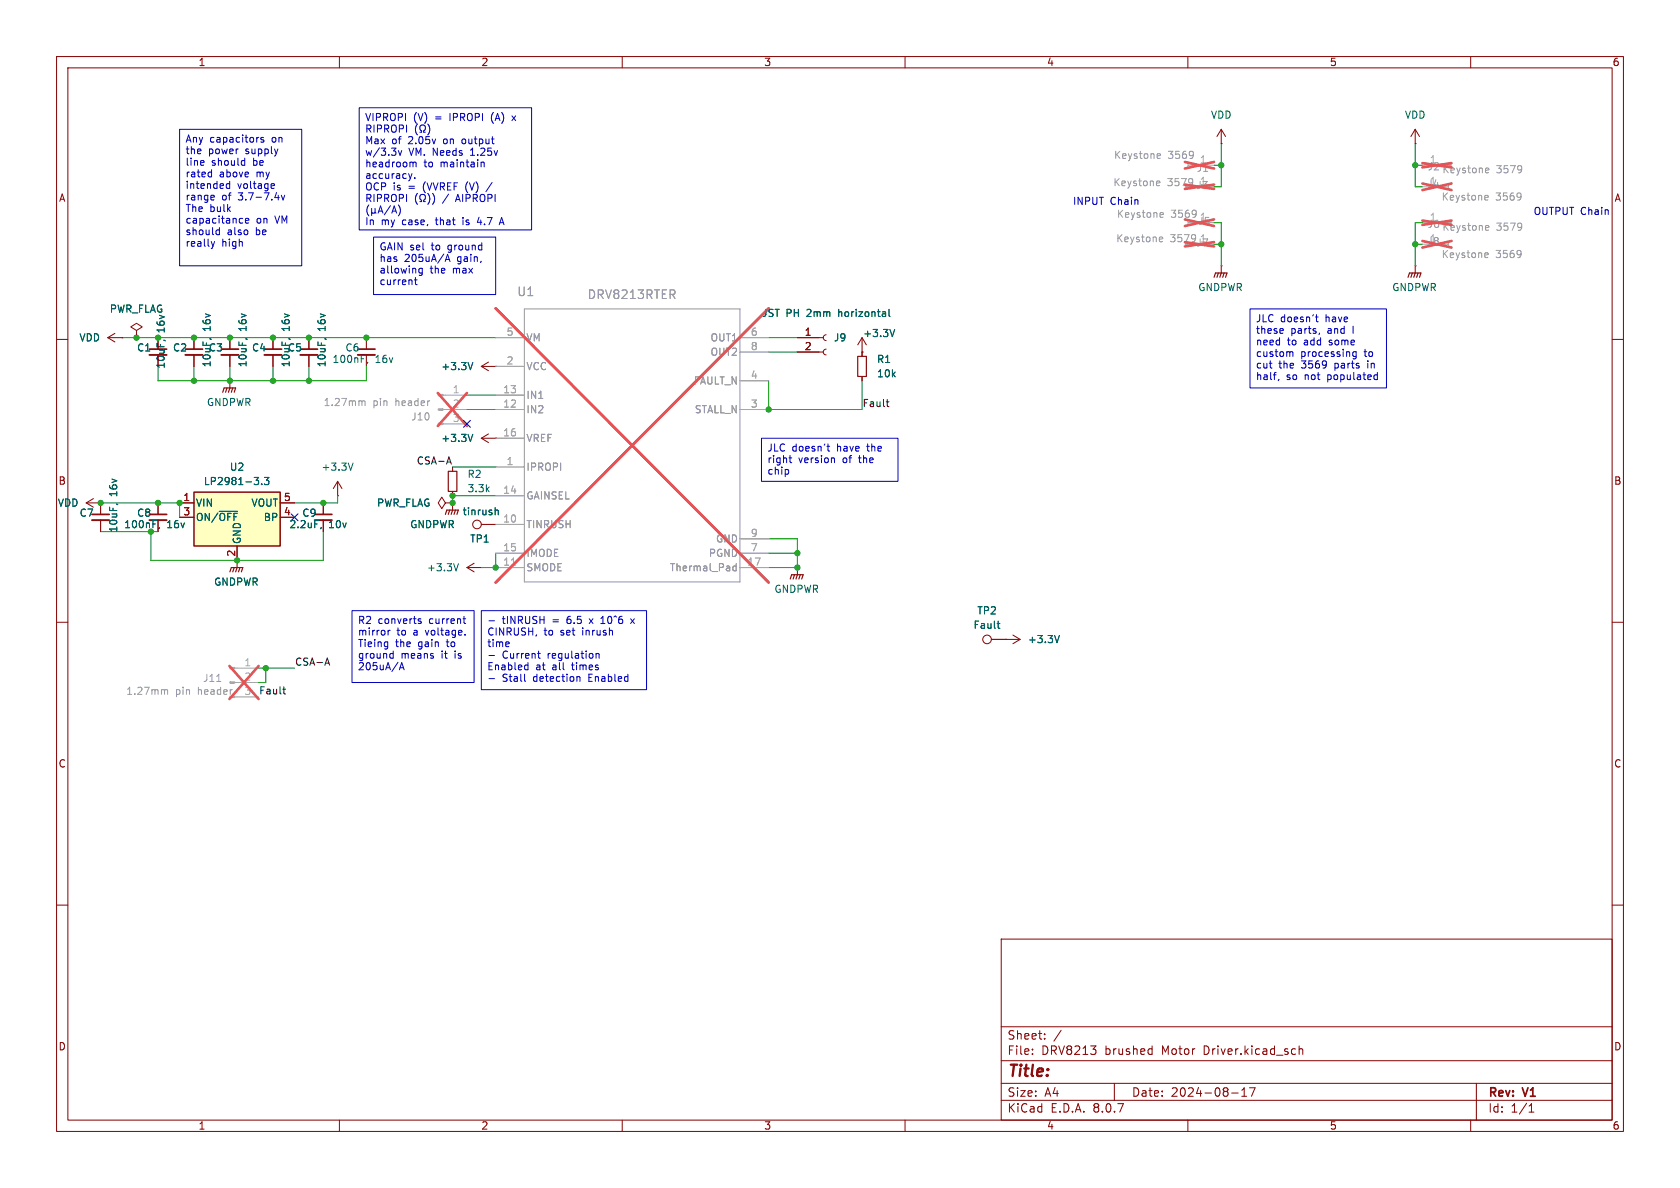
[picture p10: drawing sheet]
<svg xmlns="http://www.w3.org/2000/svg" width="297mm" height="210mm" viewBox="0 0 297 210" stroke-linecap="round" stroke-linejoin="round" font-family="sans-serif">
<g fill="none" stroke="#840000" stroke-width=".18">
<path d="M10 10h277v190h-277zM12 12h273v186h-273zM60 10v2M110 10v2M160 10v2M210 10v2M260 10v2M215.9 25.4h.1M215.9 22.9l-.8 1.2M215.9 22.9v2.5M215.9 22.9l.8 1.2M250.2 25.4h.1"/>
<path d="M250.2 22.9v2.5M250.2 22.9l-.8 1.2M250.2 22.9l.8 1.2M19 59.7h2.6M19 59.7l1.3 .8M20.3 58.9l-1.3 .8M21.6 59.7h.1M24.1 58.4l1-.6-1-.6-1 .6 1 .6v1.3M24.1 59.7h.1M27.9 59.7v2M48.3 59.7v2M54.6 59.7v2"/>
<path d="M64.8 59.7v2M141 59.7h4.5M146 59.2l-.3 .1-.2 .4 .2 .3 .3 .2M152.4 59.7v3.3M152.4 59.7l-.8 1.3M152.4 59.7l.8 1.3M215.9 47h.1M215.9 47v1.3M250.2 47h.1M250.2 47v1.3M10 60h2M48.3 62.7v2.1"/>
<path d="M54.6 62.7v2.1M64.8 62.7v2.1M85.1 64.8l1.3 .7M85.1 64.8h2.5M85.1 77.5l1.3 .7M85.1 77.5h2.5M86.4 64l-1.3 .8M86.4 76.7l-1.3 .8M87.6 64.8h.1M87.6 77.5h.1M141 62.2h4.5M146 61.7l-.3 .2-.2 .3 .2 .4 .3 .1"/>
<path d="M152.4 62.2h.1M152.4 66.5v.8M285 60h2M57.1 88.9v2M57.1 91.9v2.1M59.7 87.6h.1M59.7 85.1l-.8 1.3M59.7 85.1v2.5M59.7 85.1l.8 1.3M78.7 88.9l-.6-1-.6 1 .6 1 .6-1h1.3M80 88.9h.1M80 82.6v.7"/>
<path d="M80 86.9v.7M80 88.9v1.3M83.8 99.6l-1.3 .7M85.1 92.7h2.5M10 110h2M82.5 100.3l1.3 .8M82.5 100.3h2.6M85.1 100.3h.1M141 100.3h.1M141 100.3v1.3M175.3 113h5M177.8 113h.1"/>
<path d="M179.1 112.3l1.2 .7M180.3 113l-1.2 .8M285 110h2M10 160h2M177 166h108v32h-108zM285 160h2M60 198v2M110 198v2M160 198v2M177 194.5h108M177 191.5h108M177 187.5h108"/>
<path d="M177 181.5h108M182.5 186.3v.1M182.5 185.5v.1M184.7 183.6v.1M184.7 182.8v.1M187.6 182.1l-1.3 2M197 191.5v3M203.5 185.4l.2 .1M203.7 184.9v1.5M203.7 186.3l-.2 .1M210 198v2M217.7 193.2h1.2"/>
<path d="M219.5 193.8h.9M219.5 192.7l.5-.4v1.5M220.9 192.3h1l-.7 1.5M229.7 184.9v1.5M229.7 185.5l.2-.1 .3 .1 .1 .9M260 198v2M261 191.5v6.5M270.3 196.6h.9M270.3 195.5l.4-.4v1.5"/>
<circle cx="84.3" cy="92.7" r=".76"/>
<circle cx="174.5" cy="113" r=".76"/>
</g>
<g fill="none" stroke="#006464" stroke-width=".18">
<path d="M51.1 59.9l.2 .1M57.4 59.9l.3 .1M157.2 54.7v1.1l.1 .2M158.2 58.2l-.5 1.3M29 60.1l.2 .2M65 64l-.1 .3M83.6 64.1l-.4 1.2M83.6 76.8l-.4 1.2M56.8 93.2l-.1 .3M62.4 81.9l-.4 1.2M81 99.6l-.4 1.3M87.5 89.7v1.3"/>
<path d="M87.5 90.3l.2-.1h.3l.1 .8M176.3 110.2h.5M176.5 110.9l.3 .2M187.3 112.3l-.4 1.3"/>
</g>
<g fill="none" stroke="#a1a1a1" stroke-width=".18">
<path d="M209.5 38.9l.4 .1 .2 .4-.2 .3-.4 .2M209.5 28.7l.4 .2 .2 .3-.2 .4-.4 .1M210.1 39.4h4.5M210.1 29.2h4.5M210.8 33h3.8M251.5 39.4h3.8M87.6 59.7h5.1M130.8 59.7h5.1M210.8 43.2h3.8M251.5 43.2h4.5M256.5 42.7l-.3 .1-.2 .4 .2 .3 .3 .2M78.3 74.9h4.2"/>
<path d="M78.3 72.4h4.2M78.3 69.9h4.2M87.6 72.4h5.1M87.6 69.9h5.1M87.6 77.5h5.1M87.6 64.8h5.1M130.8 72.4h5.1M130.8 67.3h5.1M130.8 62.2h5.1M87.6 82.6h5.1M87.6 92.7h5.1M87.6 87.6h5.1"/>
<path d="M87.6 97.8h5.1M130.8 97.8h5.1M130.8 95.3h5.1M87.6 100.3h5.1M130.8 100.3h5.1"/>
</g>
<g fill="#a1a1a1" stroke="#a1a1a1" stroke-width=".18">
<path d="M77.5 74.8h.8v.3h-.8z"/>
<path d="M77.5 72.3h.8v.2h-.8z"/>
<path d="M77.5 69.7h.8v.3h-.8z"/>
</g>
<g fill="none" stroke="#989898" stroke-width=".18">
<path d="M204.6 32l.4 .1 .1 .2-.7 .1M204.7 27.2h.4l.1 .3-.6 .1M205 32.8h-.4M205.1 28h-.4M205.3 37.6h.3l.1 .3-.6 .1M205.6 38.4h-.3M210.8 31.7l.1 .1M210.9 32.3l-.1 .2M210.9 32.1l-.1 .1M210.9 26.9v.8M211 27.3l-.1 .1M211.4 37.3v.8"/>
<path d="M211.5 37.7l-.1 .1M262.8 39.9h.4v.3l-.6 .1M269 39.6v.8M269 40v.1M205.1 41.9l.4 .1 .1 .2-.6 .1M205.5 42.7h-.4M211.3 41.6l.1 .6M262.7 44.7l.3 .1 .1 .2-.6 .1M263 45.5h-.3M263.2 40.7h-.4M268.8 44.4v.8M268.9 44.8l-.1 .1"/>
<path d="M64 71l.2-.1h.3v.8M130.2 99.6v1.3M130.2 100.1h-.4l-.3 .2 .2 .5h.5"/>
</g>
<g fill="none" stroke="#e65255" stroke-width=".46">
<path d="M209.5 38.8l5.1 1.2M209.5 32.6l5.1 .8M209.5 28.6l5.1 1.2M214.6 38.8l-5.1 1.2M214.6 32.6l-5.1 .8M214.6 28.6l-5.1 1.2M251.5 39l5.1 .8M256.6 39l-5.1 .8M87.6 54.5l48.3 48.5M135.9 54.5l-48.3 48.5M209.5 42.8l5.1 .8M214.6 42.8l-5.1 .8"/>
<path d="M251.5 42.6l5.1 1.2M256.6 42.6l-5.1 1.2M77.4 69.5l5.2 5.8M82.6 69.5l-5.2 5.8"/>
</g>
<g fill="none" stroke="#840000" stroke-width=".2">
<path d="M214.6 49l.3-.7h2l-.2 .7M215.4 48.3l-.3 .7M215.9 48.3l-.3 .7M216.4 48.3l-.2 .7M248.9 49l.3-.7h2l-.2 .7M249.7 48.3l-.3 .7M250.2 48.3l-.3 .7M250.7 48.3l-.3 .7M151.6 63h1.6v3.5h-1.6zM78.7 90.9l.3-.7h2l-.2 .7M79.2 83.3h1.6v3.6h-1.6zM79.5 90.2l-.3 .7"/>
<path d="M80 90.2l-.2 .7M80.5 90.2l-.2 .7M139.7 102.4l.3-.8h2l-.3 .8M140.5 101.6l-.3 .8M141 101.6l-.3 .8M141.5 101.6l-.3 .8"/>
</g>
<path d="M92.7 54.6h38.1v48.3h-38.1z" fill="none" stroke="#a1a1a1" stroke-width=".2"/>
<path d="M90.4 99.9h.7" fill="none" stroke="#aaa" stroke-width=".18"/>
<path d="M26.4 62.7h3.1M46.7 62.7h3.1M53.1 62.7h3M63.2 62.7h3.1M55.6 91.9h3.1" fill="none" stroke="#840000" stroke-width=".33"/>
<path d="M26.4 61.7h3.1M46.7 61.7h3.1M53.1 61.7h3M63.2 61.7h3.1M55.6 90.9h3.1" fill="none" stroke="#840000" stroke-width=".3"/>
<path d="M34.3 87h15.2v9.5h-15.2z" fill="#ffffc2"/>
<path d="M34.3 87h15.2v9.5h-15.2z" fill="none" stroke="#840000" stroke-width=".25"/>
<g fill="none" stroke="#840000" stroke-width=".18">
<path d="M21.6 59.7h.1M24.1 59.7h.1M27.9 59.7v2M34.3 59.7v2M40.6 59.7v2M48.3 59.7v2M54.6 59.7v2M141 59.7h3.8M34.3 62.7v2.1M40.6 67.3h.1M40.6 62.7v2.1M40.6 67.3v1.3"/>
<path d="M48.3 62.7v2.1M54.6 62.7v2.1M87.6 77.5h.1M87.6 64.8h.1M141 62.2h3.8M152.4 62.2h.1M152.4 62.2v.8M152.4 66.5v.8M15.2 88.9h2.6M15.2 88.9l1.3 .8M16.5 88.1l-1.3 .8M17.8 88.9h.1"/>
<path d="M17.8 88.9v2M17.8 91.9v2.1M27.9 88.9v2M27.9 91.9v2.1M31.7 88.9h2.6M31.7 91.4h2.6M41.9 96.5v3.8M49.5 88.9h2.6M49.5 91.4h2.6M57.1 88.9v2M57.1 91.9v2.1M80 88.9h.1"/>
<path d="M85.1 92.7h2.5M175.3 113h2.5M177.8 113h.1"/>
</g>
<g fill="none" stroke="#006464" stroke-width=".18">
<path d="M37.1 59.9l.2 .1M43.4 59.9l.3 .1M51.1 59.9l.2 .1M57.4 59.9l.3 .1M157.2 54.7v1.1l.1 .2M158.2 58.2l-.5 1.3M29 60.1l.2 .2M83.6 76.8l-.4 1.2M83.6 64.1l-.4 1.2M20.6 89.1l.2 .1M28.2 93.2l-.1 .3M38.8 90.4h3.2"/>
<path d="M44.9 84.4h.8l-.4 .5M45.6 84.9l.1 .2-.1 .5M46.3 85.5v.2M46.7 84.4h.8l-.4 .5 .4 .1v.5l-.2 .2-.6-.2M56.8 93.2l-.1 .3M87.5 89.7v1.3M87.5 90.3l.2-.1h.3l.1 .8M176.3 110.2h.5M176.5 110.9l.3 .2M187.3 112.3l-.4 1.3"/>
</g>
<path d="M39.4 69.3l.2-.7h2.1l-.3 .7M40.1 68.6l-.2 .7M40.6 68.6l-.2 .7M41.1 68.6l-.2 .7M40.6 101.1l.3-.8h2l-.2 .8M41.4 100.3l-.3 .8M41.9 100.3l-.2 .8M42.4 100.3l-.2 .8" fill="none" stroke="#840000" stroke-width=".2"/>
<path d="M32.8 62.7h3M39.1 62.7h3.1M16.3 91.9h3M26.4 91.9h3.1" fill="none" stroke="#840000" stroke-width=".33"/>
<path d="M32.8 61.7h3M39.1 61.7h3.1M16.3 90.9h3M26.4 90.9h3.1" fill="none" stroke="#840000" stroke-width=".3"/>
<g fill="none" stroke="#a1a1a1" stroke-width=".18">
<path d="M251.5 33h4.5M251.5 29.2h3.8M256.5 32.5l-.3 .2-.2 .3 .2 .4 .3 .1M87.6 59.7h5.1M130.8 59.7h5.1M87.6 72.4h5.1M87.6 69.9h5.1M87.6 77.5h5.1M87.6 64.8h5.1M130.8 72.4h5.1M130.8 67.3h5.1M130.8 62.2h5.1"/>
<path d="M87.6 82.6h5.1M87.6 92.7h5.1M87.6 87.6h5.1M87.6 97.8h5.1M130.8 97.8h5.1M130.8 95.3h5.1M41.5 118.1h4.2M87.6 100.3h5.1M130.8 100.3h5.1M41.5 123.2h4.2M41.5 120.7h4.2"/>
</g>
<g fill="#a1a1a1" stroke="#a1a1a1" stroke-width=".18">
<path d="M40.6 123.1h.9v.2h-.9z"/>
<path d="M40.6 120.5h.9v.3h-.9z"/>
<path d="M40.6 118h.9v.2h-.9z"/>
</g>
<path d="M262.7 34.5l.3 .1 .1 .2-.6 .2M262.8 29.7l.4 .1v.2l-.6 .1M263 35.3l-.3 .1M263.2 30.5l-.4 .1M268.8 34.2v.9M268.9 34.7l-.1 .1M269 29.4v.8M269 29.8v.1M130.2 99.6v1.3M130.2 100.1h-.4l-.3 .2 .2 .5h.5M29.1 122.1l.2-.2 .3 .1v.8M38.3 120.5h.7" fill="none" stroke="#989898" stroke-width=".18"/>
<path d="M251.5 32.4l5.1 1.2M251.5 28.8l5.1 .8M256.6 32.4l-5.1 1.2M256.6 28.8l-5.1 .8M87.6 54.5l48.3 48.5M135.9 54.5l-48.3 48.5M40.6 117.7l5.1 5.9M45.7 117.7l-5.1 5.9" fill="none" stroke="#e65255" stroke-width=".46"/>
<path d="M156.7 71h.5M156.9 71.7l.3 .2M79.1 81.7h.6M79.4 80.8l.4 1.2M57.6 117.2h.6M57.9 116.3l.4 1.3M50 121.8h.5M50.2 122.5l.3 .2" fill="none" stroke="#0f0f0f" stroke-width=".18"/>
<g fill="none" stroke="#0000c2" stroke-width=".18">
<path d="M63.5 19.1h30.5v21.5h-30.5zM31.7 22.9h21.6v24.1h-21.6zM35.9 28.4l.2 .3-.6 .1M36 29.2h-.1M37 30.4l.4 .1M37.4 30v1.3M37.4 31.2l-.4 .1M37.7 34.5l.2 .3-.6 .1M37.8 35.3l-.1 .1M40 33.1l.2 .2h.4M40.6 32v1.3M40.6 32.5h-.4l-.2 .2"/>
<path d="M42.5 38.6l.4 .1M42.9 28.4h.2M42.9 39.4h-.4M43.3 28v1.2M43.3 29.2h-.4M43.4 39l.6-.1-.1-.2-.3-.1-.2 .2v.6h.5M45.6 24.3h.1M46.6 24.3h-.3l-.2 .2 .1 .2 .4 .1v.3h-.5M48.3 32.5l.2 .3-.6 .1M48.5 33.3h-.4M48.6 34.9h.8M49.7 34.5l.3 .9 .3-.9"/>
<path d="M65 36.6a1.48 1.48 0 0 0 .2 1.6M65.7 36.8v1.3M65.7 37.5l.2 .2h.2l.2-.2M66.3 37.5l.2 .2M66.3 36.8v.7M66.9 37.7l.4-1.3 .4 1.3M67 37.3h.6M69 36.4l-1.1 1.6M69.3 37.7l.4-1.3 .4 1.3M69.4 37.3h.6M70.4 26.6l.3 .9 .3-.9M70.7 36.6a1.48 1.48 0 0 1-.3 1.6"/>
<path d="M72.2 30.7l.3 .8M72.5 31.5l-.1 .4M72.8 28.7l.2 .1M72.8 30.7l-.3 .8M73 28.8v.7M73 28.8l.2-.1h.3l.1 .8M73.3 31.4v.1M73.5 22.5v.8l.3 .6M73.7 34.2a1.47 1.47 0 0 0 .1 1.9M74.2 22.5l.1 .4 .2 .2v.3h-.3M74.6 34.4h-.2a.58 .58 0 0 0 .1 1v.2h-.3M75.2 22.5l-.1 .4-.2 .2v.3h.3"/>
<path d="M75.2 34.7l-.1 .5-.2 .2v.2h.3M75.9 22.3a1.48 1.48 0 0 1-.3 1.6M75.9 34.7v.9l-.3 .5M76.8 34.7v.9l-.3 .5M80.5 35.6l.4-1.2 .5 1.2M80.6 35.3h.6M81.8 34.4v1.2M82.4 34.4v1.2M83 35h-.6M83.7 34.4v1.2M84 35l.4 .6M84.3 35h-.6"/>
<path d="M84.7 38.4l-.3 .9h.8M85.1 28.7h.4l.1 .8M85.5 34.4a.81 .81 0 0 1-.1 1.2 .43 .43 0 0 1-.5-.4v-.4M86.3 34.4v1.2M87 32.3l-1.1 1.6M87 34.6l-.1 .4h-.6M87.5 34.4v1.2M88.4 39.4h.6M88.7 38.5l-.4 1.2M90.5 20.5l.7 .8M91.2 20.5l-.7 .8M37.3 42.7l.3 .8"/>
<path d="M37.6 43.5l-.1 .3M37.9 42.7l-.3 .8M38.8 41.4l-.4 .1M38.8 40.2v1.3M66 41.9h21.6v10.2h-21.6zM73.4 49v1.1l.3 .2M74.7 47.4v1.1l-.3 .2-.3-.1M74.7 47.5l-.4-.1-.3 .3 .2 .5h.5M78.7 46.2l.4-1.2 .5 1.2M78.8 45.9h.6M221 54.6h24.1v14h-24.1zM226.7 58.1l.2 .3-.6 .1"/>
<path d="M226.8 58.9h-.1M232.6 56h.4M232.7 55.6v1.1l.3 .2M233.3 58.9l-.1 .2M239.2 57.7v1.2M134.6 77.5h24.1v7.6h-24.1zM146.2 78.9h.5M146.4 78.5v1.1l.3 .1M224.4 64.2h.5M224.8 65.1h.1M226.1 67l-.1 .3M228.1 62.2h.4l.1 .8"/>
<path d="M239.8 62.2h-.4l-.3 .2 .2 .6h.5M239.8 62.2v1l-.3 .2h-.3M243.1 66.3h.4M243.5 65.8v1.3M243.5 67l-.4 .1M139.4 83.1v.6M139.5 80.9h.5M139.7 80.5v1.1l.3 .2M147.3 80.9l.2 .2v.7M62.2 108h21.6v12.7h-21.6zM68.4 113.5h.1M68.5 113.5v1.1"/>
<path d="M68.5 114.3h-.1M68.6 111.4v.9M69 111.4l-.4 .3M69.1 115.5l.4 .1M69.5 115.1v1.3M69.5 116.3l-.4 .1M70.6 118.4l.4-1.3 .4 1.3M70.7 118h.6M74 109.7l.5 .3-.1 .2h-.4M74 109.4h.4M81.8 109.4h.5M82 110l.3 .2"/>
<path d="M82.2 112.1v.2M85.1 108h29.2v13.9h-29.2zM86.4 109.7h1M86.4 115.9h1M86.4 120h1M90 114.3h-.2M90 113.5v.3l-.6 .1M92.7 119.2v1.1l.2 .1M93 117.6h.3M93.3 117.1v1.3M93.3 118.3l-.3 .1M95 115.5h.5"/>
<path d="M95.2 116.2l.3 .2M102 119.7h.5v.7M105.4 115.6l.2-.1 .3 .1v.8M105.4 115.5v.9M106.2 110.2h.7M106.5 109.1l-.3 .2M111.5 109.4l.6 .8M112.1 109.4l-.6 .8"/>
</g>
<g fill="none" stroke="#009600" stroke-width=".18">
<path d="M214.6 39.4h1.3v7.6M214.6 29.2h1.3M215.9 25.4v7.6h-1.3M250.2 25.4v7.6h1.3M250.2 29.2h1.3M251.5 39.4h-1.3v7.6M21.6 59.7h66M135.9 59.7h5.1M214.6 43.2h1.3M250.2 43.2h1.3M27.9 64.8v2.5h36.9v-2.5M34.3 64.8v2.5"/>
<path d="M40.6 64.8v2.5M48.3 64.8v2.5M54.6 64.8v2.5M82.5 72.4h5.1M82.5 69.9h5.1M135.9 62.2h5.1M135.9 67.3v5.1h16.5v-5.1M17.8 94h10.1M17.8 88.9h13.9v2.5M26.7 94v5.1h30.4v-5.1M59.7 87.6v1.3h-7.6M80 82.6h7.6"/>
<path d="M87.6 97.8v2.5h-2.5M87.6 87.6h-7.6v1.3M135.9 95.3h5.1v5h-5.1M135.9 97.8h5.1M45.7 118.1h6.4M47 118.1v2.6h-1.3"/>
</g>
<path d="M81.9 74.3l1.3 1.2M83.2 74.3l-1.3 1.2M51.5 90.8l1.2 1.2M52.7 90.8l-1.2 1.2" fill="none" stroke="#000084" stroke-width=".18"/>
<path d="M90.4 99.9h.7" fill="none" stroke="#aaa" stroke-width=".18"/>
<g fill="#009600" stroke="#009600" stroke-width=".18">
<circle cx="17.8" cy="88.9" r=".46"/>
<circle cx="27.9" cy="88.9" r=".46"/>
<circle cx="41.9" cy="99.1" r=".46"/>
<circle cx="47" cy="118.1" r=".46"/>
<circle cx="57.1" cy="88.9" r=".46"/>
<circle cx="64.8" cy="59.7" r=".46"/>
<circle cx="141" cy="100.3" r=".46"/>
<circle cx="87.6" cy="100.3" r=".46"/>
<circle cx="80" cy="87.6" r=".46"/>
<circle cx="80" cy="88.9" r=".46"/>
<circle cx="141" cy="97.8" r=".46"/>
<circle cx="135.9" cy="72.4" r=".46"/>
<circle cx="215.9" cy="43.2" r=".46"/>
<circle cx="250.2" cy="29.2" r=".46"/>
<circle cx="250.2" cy="43.2" r=".46"/>
<circle cx="215.9" cy="29.2" r=".46"/>
<circle cx="40.6" cy="67.3" r=".46"/>
<circle cx="31.7" cy="88.9" r=".46"/>
<circle cx="34.3" cy="67.3" r=".46"/>
<circle cx="34.3" cy="59.7" r=".46"/>
<circle cx="40.6" cy="59.7" r=".46"/>
<circle cx="24.1" cy="59.7" r=".46"/>
<circle cx="27.9" cy="59.7" r=".46"/>
<circle cx="54.6" cy="59.7" r=".46"/>
<circle cx="48.3" cy="67.3" r=".46"/>
<circle cx="54.6" cy="67.3" r=".46"/>
<circle cx="48.3" cy="59.7" r=".46"/>
</g>
<text font-size="2.8" fill="#840000" x="178" y="190.9">Title:</text>
<g font-size="2.1" fill="#989898">
<text x="91.4" y="52.6">U1</text>
<text x="103.8" y="53.1">DRV8213RTER</text>
</g>
<g font-size="2.1" fill="#840000">
<text x="178" y="184">Sheet:</text>
<text x="178" y="186.7">File:</text>
<text x="184.1" y="186.7">DRV8213</text>
<text x="195.4" y="186.7">brushed</text>
<text x="205.5" y="186.7">Motor</text>
<text x="213.1" y="186.7">Driver.kicad_sch</text>
<text x="178" y="196.9">KiCad</text>
<text x="178" y="194.1">Size:</text>
<text x="184.7" y="194.1">A4</text>
<text x="185.7" y="196.9">E.D.A.</text>
<text x="193.3" y="196.9">8.0.7</text>
<text x="200" y="194.1">Date:</text>
<text x="207" y="194.1">2024-08-17</text>
<text x="263" y="194.3">Rev:</text>
<text x="263" y="196.9">Id:</text>
<text x="267.1" y="196.9">1/1</text>
<text x="269.4" y="194.3">V1</text>
</g>
<g font-size="1.8" fill="#840000">
<text x="35" y="11.9">1</text>
<text x="85" y="11.9">2</text>
<text x="135" y="11.9">3</text>
<text x="185" y="11.9">4</text>
<text x="235" y="11.9">5</text>
<text x="285" y="11.9">6</text>
<text x="10.3" y="35.9">A</text>
<text x="285.3" y="35.9">A</text>
<text x="29.3" y="65.3" transform="rotate(-90 29.3 65.3)">10uF,</text>
<text x="10.3" y="85.9">B</text>
<text x="285.3" y="85.9">B</text>
<text x="41.7" y="98.5" transform="rotate(-90 41.7 98.5)">2</text>
<text x="10.3" y="135.9">C</text>
<text x="285.3" y="135.9">C</text>
<text x="10.3" y="185.9">D</text>
<text x="285.3" y="185.9">D</text>
<text x="35" y="199.9">1</text>
<text x="85" y="199.9">2</text>
<text x="135" y="199.9">3</text>
<text x="185" y="199.9">4</text>
<text x="235" y="199.9">5</text>
<text x="285" y="199.9">6</text>
</g>
<g font-size="1.8" fill="#0000c2">
<text x="64.5" y="21.7">VIPROPI</text>
<text x="64.5" y="23.8">RIPROPI</text>
<text x="73.1" y="21.7">(V)</text>
<text x="77" y="21.7">=</text>
<text x="79.8" y="21.7">IPROPI</text>
<text x="87.3" y="21.7">(A)</text>
<text x="32.7" y="25.5">Any</text>
<text x="32.7" y="27.6">the</text>
<text x="32.7" y="29.6">line</text>
<text x="36.8" y="27.6">power</text>
<text x="37.1" y="25.5">capacitors</text>
<text x="37.4" y="29.6">should</text>
<text x="43.5" y="27.6">supply</text>
<text x="44.8" y="29.6">be</text>
<text x="48.2" y="25.5">on</text>
<text x="64.5" y="25.8">Max</text>
<text x="64.5" y="27.9">w/3.3v</text>
<text x="64.5" y="29.9">headroom</text>
<text x="69.3" y="25.8">of</text>
<text x="72.3" y="27.9">VM. Needs</text>
<text x="72.3" y="25.8">2.05v</text>
<text x="74.9" y="29.9">to</text>
<text x="78" y="29.9">maintain</text>
<text x="78.7" y="25.8">on</text>
<text x="82.1" y="25.8">output</text>
<text x="83.4" y="27.9">1.25v</text>
<text x="32.7" y="31.7">rated</text>
<text x="32.7" y="33.7">intended</text>
<text x="32.7" y="35.8">range</text>
<text x="38.8" y="31.7">above</text>
<text x="39.2" y="35.8">of</text>
<text x="42" y="33.7">voltage</text>
<text x="42.2" y="35.8">3.7-7.4v</text>
<text x="45.4" y="31.7">my</text>
<text x="64.5" y="32">accuracy.</text>
<text x="64.5" y="34">OCP is</text>
<text x="72.3" y="34">=</text>
<text x="75" y="34">(VVREF (V)</text>
<text x="86.7" y="34">/</text>
<text x="32.7" y="37.8">The</text>
<text x="32.7" y="39.9">capacitance</text>
<text x="32.7" y="41.9">should</text>
<text x="37.1" y="37.8">bulk</text>
<text x="40.2" y="41.9">also</text>
<text x="45.3" y="39.9">on</text>
<text x="45.3" y="41.9">be</text>
<text x="48.8" y="39.9">VM</text>
<text x="64.5" y="36">RIPROPI</text>
<text x="64.5" y="40.1">In</text>
<text x="67.4" y="40.1">my</text>
<text x="71.2" y="40.1">case,</text>
<text x="77.3" y="40.1">that</text>
<text x="78.4" y="36">/</text>
<text x="82.3" y="40.1">is</text>
<text x="85.1" y="40.1">4.7</text>
<text x="89.3" y="40.1">A</text>
<text x="189.6" y="36.4">INPUT</text>
<text x="196.3" y="36.4">Chain</text>
<text x="271" y="38.2">OUTPUT Chain</text>
<text x="32.7" y="43.9">really</text>
<text x="39.2" y="43.9">high</text>
<text x="67" y="44.6">GAIN sel</text>
<text x="67" y="46.6">has</text>
<text x="71.5" y="46.6">205uA/A</text>
<text x="76.4" y="44.6">to</text>
<text x="79.5" y="44.6">ground</text>
<text x="80.9" y="46.6">gain,</text>
<text x="67" y="48.7">allowing</text>
<text x="67" y="50.7">current</text>
<text x="76" y="48.7">the</text>
<text x="80.2" y="48.7">max</text>
<text x="221.9" y="57.3">JLC</text>
<text x="221.9" y="59.3">these</text>
<text x="226.4" y="57.3">doesn't</text>
<text x="228.2" y="59.3">parts,</text>
<text x="234.4" y="57.3">have</text>
<text x="234.8" y="59.3">and</text>
<text x="221.9" y="61.4">need</text>
<text x="221.9" y="63.4">custom</text>
<text x="221.9" y="65.5">cut</text>
<text x="226.1" y="65.5">the</text>
<text x="227.6" y="61.4">to</text>
<text x="229.9" y="63.4">processing</text>
<text x="230.2" y="65.5">3569</text>
<text x="230.6" y="61.4">add</text>
<text x="235.2" y="61.4">some</text>
<text x="236.2" y="65.5">parts</text>
<text x="241.3" y="63.4">to</text>
<text x="242.2" y="65.5">in</text>
<text x="221.9" y="67.5">half,</text>
<text x="227.4" y="67.5">so</text>
<text x="230.7" y="67.5">not</text>
<text x="234.9" y="67.5">populated</text>
<text x="135.6" y="80.1">JLC</text>
<text x="135.6" y="82.2">right</text>
<text x="140" y="80.1">doesn't</text>
<text x="141.2" y="82.2">version</text>
<text x="148.1" y="80.1">have</text>
<text x="149.1" y="82.2">of</text>
<text x="152.1" y="82.2">the</text>
<text x="153.6" y="80.1">the</text>
<text x="135.6" y="84.2">chip</text>
<text x="63.2" y="110.6">R2</text>
<text x="63.2" y="112.7">mirror</text>
<text x="66.8" y="110.6">converts</text>
<text x="70.2" y="112.7">to</text>
<text x="73.2" y="112.7">a</text>
<text x="75.5" y="112.7">voltage.</text>
<text x="76" y="110.6">current</text>
<text x="86" y="112.7">CINRUSH,</text>
<text x="88.8" y="110.6">tINRUSH</text>
<text x="96.2" y="112.7">to</text>
<text x="97.8" y="110.6">=</text>
<text x="99.2" y="112.7">set</text>
<text x="100.5" y="110.6">6.5</text>
<text x="103.2" y="112.7">inrush</text>
<text x="104.7" y="110.6">x</text>
<text x="106.9" y="110.6">10^6</text>
<text x="63.2" y="114.7">Tieing</text>
<text x="63.2" y="116.8">ground</text>
<text x="63.2" y="118.8">205uA/A</text>
<text x="69.9" y="114.7">the</text>
<text x="70.9" y="116.8">means</text>
<text x="74.1" y="114.7">gain</text>
<text x="78.2" y="116.8">it</text>
<text x="79.3" y="114.7">to</text>
<text x="80.7" y="116.8">is</text>
<text x="86" y="114.7">time</text>
<text x="86" y="118.8">Enabled</text>
<text x="88.8" y="116.8">Current</text>
<text x="94.7" y="118.8">at</text>
<text x="96.9" y="116.8">regulation</text>
<text x="97.8" y="118.8">all</text>
<text x="101.4" y="118.8">times</text>
<text x="88.8" y="120.9">Stall</text>
<text x="94.4" y="120.9">detection</text>
<text x="104.3" y="120.9">Enabled</text>
</g>
<g font-size="1.8" fill="#006464">
<text x="214" y="21.2">VDD</text>
<text x="248.3" y="21.2">VDD</text>
<text x="211.7" y="51.7">GNDPWR</text>
<text x="246" y="51.7">GNDPWR</text>
<text x="19.3" y="55.5">PWR_FLAG</text>
<text x="29.3" y="58.8" transform="rotate(-90 29.3 58.8)">16v</text>
<text x="37.4" y="58.6" transform="rotate(-90 37.4 58.6)">16v</text>
<text x="43.8" y="58.6" transform="rotate(-90 43.8 58.6)">16v</text>
<text x="51.4" y="58.6" transform="rotate(-90 51.4 58.6)">16v</text>
<text x="57.8" y="58.6" transform="rotate(-90 57.8 58.6)">16v</text>
<text x="134.6" y="56.2">JST PH</text>
<text x="142.7" y="56.2">2mm</text>
<text x="148.5" y="56.2">horizontal</text>
<text x="152.5" y="59.8">+3.3V</text>
<text x="13.9" y="60.6">VDD</text>
<text x="24.1" y="62.3">C1</text>
<text x="30.5" y="62.3">C2</text>
<text x="36.8" y="62.3">C3</text>
<text x="37.4" y="65" transform="rotate(-90 37.4 65)">10uF,</text>
<text x="43.8" y="65" transform="rotate(-90 43.8 65)">10uF,</text>
<text x="44.5" y="62.3">C4</text>
<text x="50.8" y="62.3">C5</text>
<text x="51.4" y="65" transform="rotate(-90 51.4 65)">10uF,</text>
<text x="57.8" y="65" transform="rotate(-90 57.8 65)">10uF,</text>
<text x="58.7" y="64.4">100nF,</text>
<text x="61" y="62.3">C6</text>
<text x="66.3" y="64.4">16v</text>
<text x="77.9" y="65.6">+3.3V</text>
<text x="147.3" y="60.6">J9</text>
<text x="154.9" y="64.4">R1</text>
<text x="36.5" y="72">GNDPWR</text>
<text x="154.9" y="66.9">10k</text>
<text x="40.5" y="83.4">U2</text>
<text x="56.7" y="83.4">+3.3V</text>
<text x="77.9" y="78.3">+3.3V</text>
<text x="10.1" y="89.8">VDD</text>
<text x="20.9" y="87.8" transform="rotate(-90 20.9 87.8)">16v</text>
<text x="34.5" y="89.8">VIN</text>
<text x="35.9" y="86">LP2981-3.3</text>
<text x="44.4" y="89.8">VOUT</text>
<text x="66.6" y="89.8">PWR_FLAG</text>
<text x="82.6" y="84.7">R2</text>
<text x="82.6" y="87.2">3.3k</text>
<text x="14" y="91.5">C7</text>
<text x="20.9" y="94.2" transform="rotate(-90 20.9 94.2)">10uF,</text>
<text x="24.1" y="91.5">C8</text>
<text x="29.5" y="93.6">16v</text>
<text x="34.5" y="92.3">ON/~{OFF}</text>
<text x="46.5" y="92.3">BP</text>
<text x="51.1" y="93.6">2.2uF,</text>
<text x="53.3" y="91.5">C9</text>
<text x="58.1" y="93.6">10v</text>
<text x="72.4" y="93.6">GNDPWR</text>
<text x="81.7" y="91.3">tinrush</text>
<text x="42.8" y="96.3" transform="rotate(-90 42.8 96.3)">GND</text>
<text x="75.4" y="101.2">+3.3V</text>
<text x="83" y="96.1">TP1</text>
<text x="37.8" y="103.7">GNDPWR</text>
<text x="136.8" y="105">GNDPWR</text>
<text x="172" y="111.4">Fault</text>
<text x="172.7" y="108.8">TP2</text>
<text x="181.6" y="113.9">+3.3V</text>
</g>
<g font-size="1.8" fill="#989898">
<text x="196.8" y="28.3">Keystone</text>
<text x="206.5" y="28.3">3569</text>
<text x="212" y="29">1</text>
<text x="252.7" y="29">1</text>
<text x="196.7" y="33.1">Keystone</text>
<text x="206.4" y="33.1">3579</text>
<text x="211.4" y="33.6">J3</text>
<text x="211.5" y="30.6">J1</text>
<text x="212" y="32.8">1</text>
<text x="252.2" y="33.4">J4</text>
<text x="252.3" y="30.3">J2</text>
<text x="252.7" y="32.8">1</text>
<text x="254.8" y="35.7">Keystone</text>
<text x="254.9" y="30.8">Keystone</text>
<text x="264.4" y="35.7">3569</text>
<text x="264.5" y="30.8">3579</text>
<text x="197.4" y="38.7">Keystone</text>
<text x="207" y="38.7">3569</text>
<text x="211.7" y="40">J5</text>
<text x="212" y="39.1">1</text>
<text x="252.3" y="40.5">J6</text>
<text x="252.7" y="39.1">1</text>
<text x="254.9" y="41">Keystone</text>
<text x="264.5" y="41">3579</text>
<text x="197.2" y="43">Keystone</text>
<text x="206.9" y="43">3579</text>
<text x="211.4" y="43.8">J7</text>
<text x="212" y="42.9">1</text>
<text x="252.2" y="43.5">J8</text>
<text x="252.7" y="42.9">1</text>
<text x="254.8" y="45.8">Keystone</text>
<text x="264.4" y="45.8">3569</text>
<text x="93" y="65.6">VCC</text>
<text x="93" y="60.6">VM</text>
<text x="125.5" y="60.6">OUT1</text>
<text x="125.5" y="63.1">OUT2</text>
<text x="57.1" y="72">1.27mm</text>
<text x="65.9" y="72">pin</text>
<text x="70" y="72">header</text>
<text x="93" y="70.7">IN1</text>
<text x="122.6" y="68.2">FAULT_N</text>
<text x="72.6" y="74.5">J10</text>
<text x="93" y="73.3">IN2</text>
<text x="122.7" y="73.3">STALL_N</text>
<text x="93" y="83.4">IPROPI</text>
<text x="93" y="78.3">VREF</text>
<text x="93" y="88.5">GAINSEL</text>
<text x="93" y="93.6">TINRUSH</text>
<text x="93" y="101.2">SMODE</text>
<text x="93" y="98.7">IMODE</text>
<text x="118.3" y="101.2">Thermal_Pad</text>
<text x="125.2" y="98.7">PGND</text>
<text x="126.5" y="96.1">GND</text>
<text x="22.2" y="123">1.27mm</text>
<text x="31" y="123">pin</text>
<text x="35.1" y="123">header</text>
<text x="35.8" y="120.8">J11</text>
</g>
<g font-size="1.8" fill="#aaa">
<text x="89.5" y="59.4">5</text>
<text x="132.6" y="59.4">6</text>
<text x="89.5" y="64.5">2</text>
<text x="132.6" y="62">8</text>
<text x="79.9" y="69.6">1</text>
<text x="88.9" y="69.6">13</text>
<text x="132.6" y="67.1">4</text>
<text x="79.9" y="72.1">2</text>
<text x="79.9" y="74.7">3</text>
<text x="88.9" y="72.1">12</text>
<text x="88.9" y="77.2">16</text>
<text x="132.6" y="72.1">3</text>
<text x="89.5" y="82.3">1</text>
<text x="88.9" y="87.4">14</text>
<text x="88.9" y="92.5">10</text>
<text x="132.6" y="95">9</text>
<text x="88.9" y="100.1">11</text>
<text x="88.9" y="97.5">15</text>
<text x="132" y="100.1">17</text>
<text x="132.6" y="97.5">7</text>
<text x="43.1" y="117.9">1</text>
<text x="43.1" y="120.4">2</text>
<text x="43.1" y="122.9">3</text>
</g>
<g font-size="1.8" fill="#a90000">
<text x="142.2" y="59.4">1</text>
<text x="142.2" y="62">2</text>
<text x="32.3" y="88.6">1</text>
<text x="50.1" y="88.6">5</text>
<text x="32.3" y="91.2">3</text>
<text x="50.1" y="91.2">4</text>
</g>
<g font-size="1.8" fill="#0f0f0f">
<text x="152.4" y="72">Fault</text>
<text x="73.6" y="82.2">CSA-A</text>
<text x="52.1" y="117.8">CSA-A</text>
<text x="45.7" y="122.8">Fault</text>
</g>
<text font-size="1.8" fill="#009600" x="21.9" y="93.6">100nF,</text>
</svg>
